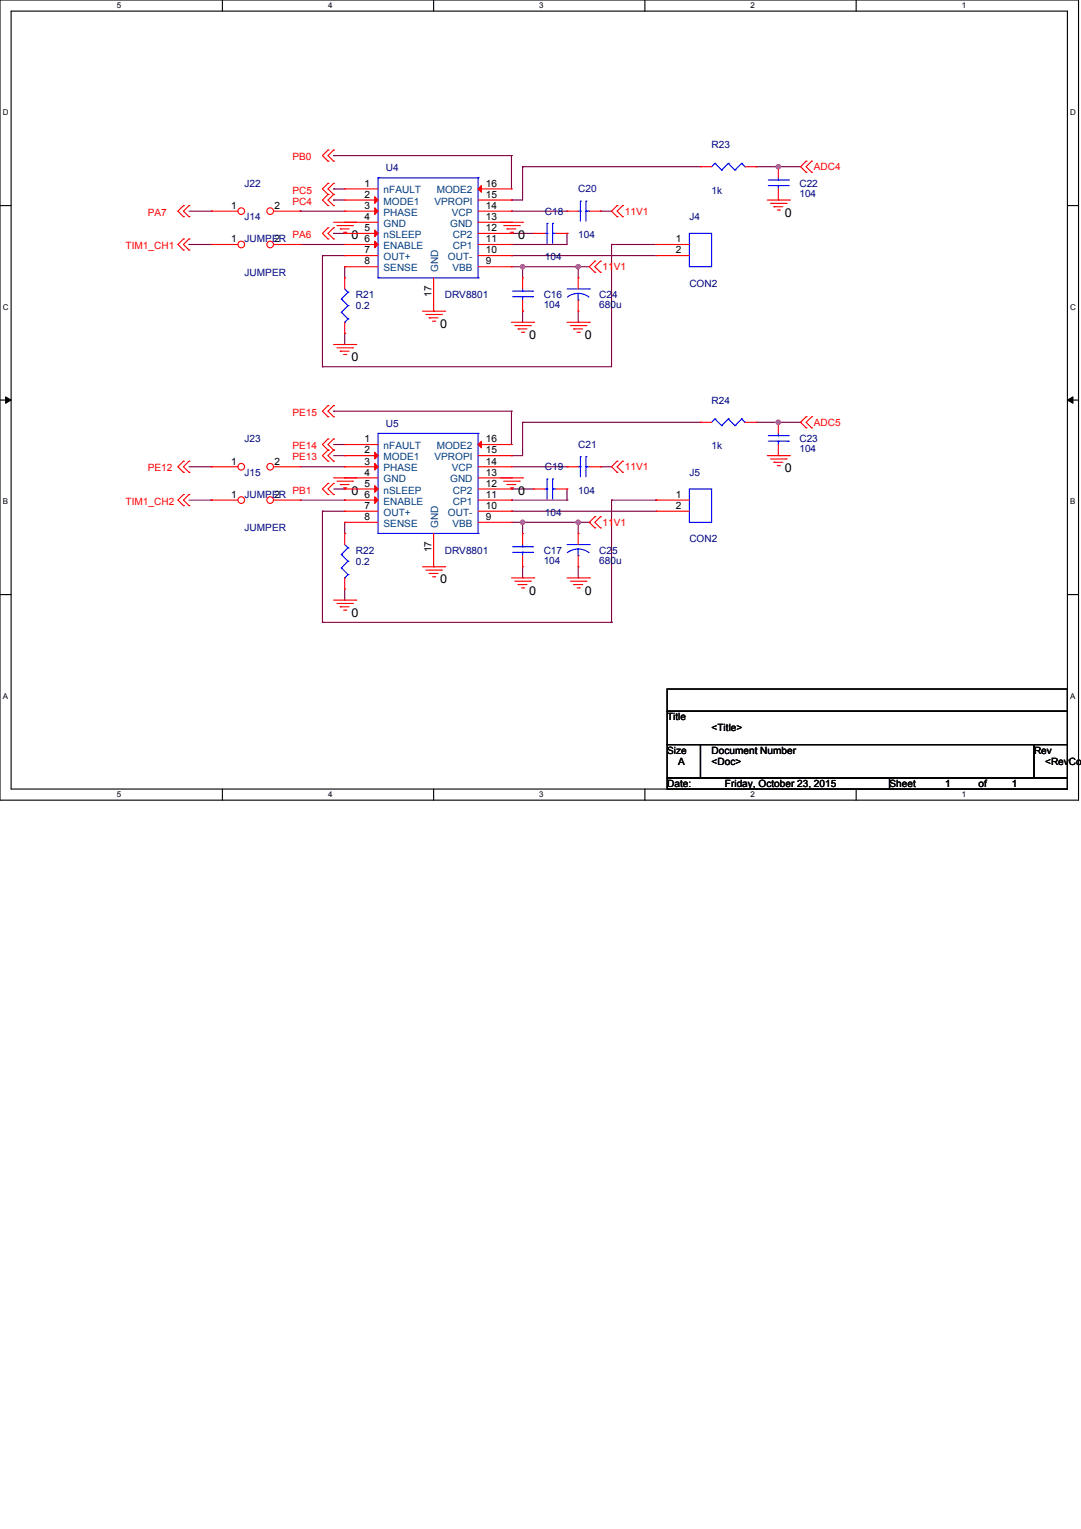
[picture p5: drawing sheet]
<svg xmlns="http://www.w3.org/2000/svg" width="210mm" height="297mm" viewBox="0 0 210 297" stroke-linecap="round" stroke-linejoin="round" font-family="sans-serif">
<path d="M0 0h209.4v155.4h-209.4zM2.2 2.2h205.1v151.1h-205.1z" fill="none" stroke="#000" stroke-width=".22"/>
<g fill="#fff">
<path d="M22.7 .2h.8v1.7h-.8z"/>
<path d="M22.7 153.5h.8v1.7h-.8z"/>
</g>
<path d="M43.2 0v2.2M43.2 153.3v2.1" fill="none" stroke="#000" stroke-width=".22"/>
<g fill="#fff">
<path d="M63.7 .2h.9v1.7h-.9z"/>
<path d="M63.7 153.5h.9v1.7h-.9z"/>
</g>
<path d="M84.2 0v2.2M84.2 153.3v2.1" fill="none" stroke="#000" stroke-width=".22"/>
<g fill="#fff">
<path d="M104.7 .2h.9v1.7h-.9z"/>
<path d="M104.7 153.5h.9v1.7h-.9z"/>
</g>
<path d="M125.2 0v2.2M125.2 153.3v2.1" fill="none" stroke="#000" stroke-width=".22"/>
<g fill="#fff">
<path d="M145.7 .2h.9v1.7h-.9z"/>
<path d="M145.7 153.5h.9v1.7h-.9z"/>
</g>
<path d="M166.2 0v2.2M166.2 153.3v2.1" fill="none" stroke="#000" stroke-width=".22"/>
<g fill="#fff">
<path d="M186.8 .2h.8v1.7h-.8z"/>
<path d="M186.8 153.5h.8v1.7h-.8z"/>
<path d="M.5 21.1h1.2v1.7h-1.2z"/>
<path d="M207.8 21.1h1.1v1.7h-1.1z"/>
<path d="M.5 58.8h1.2v1.7h-1.2z"/>
<path d="M207.8 58.8h1.1v1.7h-1.1z"/>
</g>
<path d="M0 39.9h2.2M207.3 39.9h2.1" fill="none" stroke="#000" stroke-width=".22"/>
<g fill="#fff">
<path d="M.5 96.6h1.1v1.7h-1.1z"/>
<path d="M207.8 96.6h1v1.7h-1z"/>
</g>
<path d="M0 77.7h2.2M207.3 77.7h2.1" fill="none" stroke="#000" stroke-width=".22"/>
<path d="M1.1 77.1l1.1 .6-1.1 .6zM207.3 77.7l1-.6v1.2z" fill="#000"/>
<path d="M1.1 77.1l1.1 .6-1.1 .6zM207.3 77.7l1-.6v1.2z" fill="none" stroke="#000" stroke-width=".19"/>
<g fill="#fff">
<path d="M.5 134.4h1.1v1.7h-1.1z"/>
<path d="M207.8 134.4h1v1.7h-1z"/>
</g>
<path d="M0 115.5h2.2M207.3 115.5h2.1" fill="none" stroke="#000" stroke-width=".22"/>
<g fill="none" stroke="#800040" stroke-width=".22">
<path d="M99.3 38.9h.1M99.3 38.9h2.2M62.6 49.7h.1M62.6 49.7h4.3M62.6 49.7v21.5M66.9 51.8h.1M66.9 51.8v2.2M99.3 49.7h.1M99.3 49.7h28.1M112.3 51.8h.1M112.3 51.8h2.1M118.7 47.5h.1"/>
<path d="M118.7 47.5h8.7M118.7 47.5v23.7h-56.1M62.6 71.2h.1M66.9 64.8h.1M66.9 64.8v2.1M62.6 99.3h.1M62.6 99.3h4.3M62.6 99.3v21.6M99.3 99.3h.1M99.3 88.5h.1M99.3 99.3h28.1M99.3 88.5h2.2"/>
<path d="M118.7 97.2h.1M118.7 97.2v23.7M118.7 97.2h8.7M127.4 97.2h.1M66.9 116.6h.1M66.9 103.6h.1M66.9 101.5v2.1M66.9 114.4v2.2M62.6 120.9h.1M62.6 120.9h56.1M118.7 120.9h.1"/>
</g>
<circle cx="112.3" cy="51.8" r=".43" fill="#f0f"/>
<circle cx="112.3" cy="51.8" r=".43" fill="none" stroke="#f0f" stroke-width=".22"/>
<path d="M99.3 101.5h2.2M101.5 101.5h.1" fill="none" stroke="#800040" stroke-width=".22"/>
<circle cx="101.5" cy="101.5" r=".43" fill="#f0f"/>
<circle cx="101.5" cy="101.5" r=".43" fill="none" stroke="#f0f" stroke-width=".22"/>
<path d="M101.5 51.8h.1M101.5 51.8v2.2M101.5 60.5h.1M101.5 60.5v2.1M101.5 101.5h.1M101.5 101.5v2.1M101.5 101.5h10.8M112.3 101.5h.1" fill="none" stroke="#800040" stroke-width=".22"/>
<circle cx="112.3" cy="101.5" r=".43" fill="#f0f"/>
<circle cx="112.3" cy="101.5" r=".43" fill="none" stroke="#f0f" stroke-width=".22"/>
<g fill="none" stroke="#800040" stroke-width=".22">
<path d="M64.8 30.2h.1M64.8 36.7h.1M64.8 38.9h.1M64.8 30.2h34.5M64.8 36.7h2.1M64.8 38.9h2.1M99.3 30.2h.1M99.3 30.2v6.5M101.5 32.4h.1M101.5 32.4v6.5M101.5 32.4h34.5M151.1 32.4h.1"/>
<path d="M151.1 32.4h4.3M36.7 47.5h.1M36.7 47.5h4.3M58.3 47.5h.1M58.3 47.5h8.6M64.8 45.3h.1M64.8 45.3h2.1M99.3 47.5h.1M99.3 45.3h.1M99.3 41h.1M99.3 45.3h4.3M99.3 41h10.8"/>
<path d="M110.1 45.3h.1M110.1 45.3v2.2h-10.8M116.6 41h.1M116.6 41h2.1M64.8 79.9h.1M64.8 79.9h34.5M99.3 79.9h.1M99.3 79.9v6.5M36.7 97.2h4.3M41 97.2h.1M58.3 97.2h8.6M64.8 95h2.1"/>
<path d="M64.8 86.4h2.1M64.8 88.5h2.1M66.9 86.4h.1M66.9 88.5h.1M66.9 95h.1M66.9 97.2h.1M99.3 95h.1M99.3 97.2h.1M99.3 95h4.3M99.3 97.2h10.8M99.3 90.7h10.8M101.5 82h.1"/>
<path d="M101.5 82v6.5M101.5 82h34.5M110.1 97.2h.1M110.1 90.7h.1M110.1 95v2.2M116.6 90.7h.1M116.6 90.7h2.1M136 82h.1M101.5 112.3h.1M101.5 110.1v2.2"/>
</g>
<circle cx="151.1" cy="32.4" r=".43" fill="#f0f"/>
<circle cx="151.1" cy="32.4" r=".43" fill="none" stroke="#f0f" stroke-width=".22"/>
<path d="M146.8 82h4.3M151.1 82h.1" fill="none" stroke="#800040" stroke-width=".22"/>
<circle cx="151.1" cy="82" r=".43" fill="#f0f"/>
<circle cx="151.1" cy="82" r=".43" fill="none" stroke="#f0f" stroke-width=".22"/>
<path d="M146.8 32.4h.1M146.8 32.4h4.3M99.3 51.8h.1M99.3 51.8h13M101.5 51.8h.1M112.3 51.8h.1M112.3 51.8v2.2M151.1 82h4.3M155.4 82h.1" fill="none" stroke="#800040" stroke-width=".22"/>
<circle cx="101.5" cy="51.8" r=".43" fill="#f0f"/>
<circle cx="101.5" cy="51.8" r=".43" fill="none" stroke="#f0f" stroke-width=".22"/>
<g fill="none" stroke="#800040" stroke-width=".22">
<path d="M36.7 41h4.3M41 41h.1M58.3 41h.1M58.3 41h8.6M112.3 62.6h.1M112.3 60.5v2.1M36.7 90.7h4.3M41 90.7h.1M58.3 90.7h8.6M66.9 90.7h.1M112.3 101.5h.1M112.3 112.3h.1"/>
<path d="M112.3 101.5v2.1M112.3 110.1v2.2M112.3 101.5h2.1M114.4 101.5h.1"/>
</g>
<g fill="none" stroke="#f00" stroke-width=".22">
<path d="M35.6 39.9h.1M35.6 39.9l-1.1 1.1 1.1 1.1M36.7 39.9h.1M36.7 39.9l-1.1 1.1 1.1 1.1M63.7 29.1h.1M63.7 31.3h.1M63.7 35.6h.1M63.7 37.8h.1M63.7 39.9h.1M63.7 29.1l-1.1 1.1 1.1 1.1M63.7 35.6l-1.1 1.1 1.1 1.1M63.7 37.8l-1.1 1.1 1.1 1"/>
<path d="M64.8 29.1h.1M64.8 31.3h.1M64.8 35.6h.1M64.8 37.8h.1M64.8 39.9h.1M64.8 29.1l-1.1 1.1 1.1 1.1M64.8 35.6l-1.1 1.1 1.1 1.1M64.8 37.8l-1.1 1.1 1.1 1M119.8 39.9h.1M119.8 39.9l-1.1 1.1 1.1 1.1M120.9 39.9h.1M120.9 39.9l-1.1 1.1 1.1 1.1"/>
<path d="M149 38.9h4.3M149.6 39.5h3M152.6 39.5h.1M153.3 38.9h.1M156.5 31.3h.1M156.5 33.5h.1M156.5 31.3l-1.1 1.1 1.1 1.1M157.6 33.5h.1M157.6 31.3h.1M157.6 31.3l-1.1 1.1 1.1 1.1M35.6 42.1h.1M35.6 46.4h.1"/>
<path d="M35.6 48.6h.1M35.6 46.4l-1.1 1.1 1.1 1.1M36.7 42.1h.1M36.7 46.4h.1M36.7 48.6h.1M36.7 46.4l-1.1 1.1 1.1 1.1M63.7 44.3h.1M63.7 46.4h.1M63.7 44.3l-1.1 1 1.1 1.1M64.8 44.3h.1M64.8 46.4h.1M64.8 43.2h4.3"/>
<path d="M64.8 44.3l-1.1 1 1.1 1.1M65.4 43.8h3M66.1 44.5h.1M66.1 44.5h1.7M66.7 45.1h.4M67.1 45.1h.1M68.4 43.8h.1M69.1 43.2h.1M97.2 43.2h4.3M97.8 43.8h3M98.5 44.5h.1M98.5 44.5h1.7"/>
<path d="M99.1 45.1h.4M99.5 45.1h.1M100.8 43.8h.1M101.5 43.2h.1M115.5 50.7h.1M115.5 52.9h.1M115.5 50.7l-1.1 1.1 1.1 1.1M116.6 52.9h.1M116.6 50.7h.1M116.6 50.7l-1.1 1.1 1.1 1.1M119.8 42.1h.1M120.9 42.1h.1"/>
<path d="M150.3 40.2h.1M150.3 40.2h1.7M150.9 40.8h.4M151.3 40.8h.1M63.7 78.8h.1M63.7 78.8l-1.1 1.1 1.1 1.1M64.8 78.8h.1M64.8 66.9h4.3M64.8 78.8l-1.1 1.1 1.1 1.1M65.4 67.6h3M66.1 68.2h.1M66.1 68.2h1.7"/>
<path d="M66.7 68.9h.4M67.1 68.9h.1M68.4 67.6h.1M69.1 66.9h.1M82 60.5h4.4M82.7 61.1h3M83.3 61.7h.1M83.3 61.7h1.8M84 62.4h.4M84.4 62.4h.1M85.7 61.1h.1M86.4 60.5h.1"/>
<path d="M99.3 62.6h4.3M100 63.3h3M100.6 63.9h.1M100.6 63.9h1.7M101.3 64.6h.4M101.7 64.6h.1M103 63.3h.1M103.6 62.6h.1M110.1 62.6h4.3M110.8 63.3h3M111.4 63.9h.1M111.4 63.9h1.7"/>
<path d="M112.1 64.6h.4M112.5 64.6h.1M113.8 63.3h.1M114.4 62.6h.1M35.6 89.6h.1M35.6 91.8h.1M35.6 96.1h.1M35.6 98.2h.1M35.6 89.6l-1.1 1.1 1.1 1.1M35.6 96.1l-1.1 1.1 1.1 1M36.7 89.6h.1M36.7 91.8h.1"/>
<path d="M36.7 96.1h.1M36.7 98.2h.1M36.7 89.6l-1.1 1.1 1.1 1.1M36.7 96.1l-1.1 1.1 1.1 1M63.7 81h.1M63.7 85.3h.1M63.7 87.4h.1M63.7 89.6h.1M63.7 93.9h.1M63.7 96.1h.1M63.7 85.3l-1.1 1.1 1.1 1M63.7 87.4l-1.1 1.1 1.1 1.1"/>
<path d="M63.7 93.9l-1.1 1.1 1.1 1.1M64.8 81h.1M64.8 85.3h.1M64.8 87.4h.1M64.8 89.6h.1M64.8 93.9h.1M64.8 96.1h.1M64.8 92.8h4.3M64.8 85.3l-1.1 1.1 1.1 1M64.8 87.4l-1.1 1.1 1.1 1.1M64.8 93.9l-1.1 1.1 1.1 1.1M65.4 93.5h3"/>
<path d="M66.1 94.1h.1M66.1 94.1h1.7M66.7 94.8h.4M66.9 86.4h.1M66.9 86.4h6.5M67.1 94.8h.1M68.4 93.5h.1M69.1 92.8h.1M97.2 92.8h4.3M97.8 93.5h3M98.5 94.1h.1M98.5 94.1h1.7"/>
<path d="M99.1 94.8h.4M99.5 94.8h.1M100.8 93.5h.1M101.5 92.8h.1M119.8 89.6h.1M119.8 91.8h.1M119.8 89.6l-1.1 1.1 1.1 1.1M120.9 91.8h.1M120.9 89.6h.1M120.9 89.6l-1.1 1.1 1.1 1.1M149 88.5h4.3M149.6 89.2h3"/>
<path d="M150.3 89.8h.1M150.3 89.8h1.7M150.9 90.5h.4M151.3 90.5h.1M152.6 89.2h.1M153.3 88.5h.1M156.5 81h.1M156.5 83.1h.1M156.5 81l-1.1 1 1.1 1.1M157.6 83.1h.1M157.6 81h.1M157.6 81l-1.1 1 1.1 1.1"/>
<path d="M64.8 116.6h4.3M65.4 117.2h3M66.1 117.9h.1M66.1 117.9h1.7M66.7 118.5h.4M67.1 118.5h.1M68.4 117.2h.1M69.1 116.6h.1M82 110.1h4.4M82.7 110.8h3M83.3 111.4h.1M83.3 111.4h1.8"/>
<path d="M84 112.1h.4M84.4 112.1h.1M85.7 110.8h.1M86.4 110.1h.1M99.3 112.3h4.3M100 112.9h3M100.6 113.6h.1M100.6 113.6h1.7M101.3 114.2h.4M101.7 114.2h.1M103 112.9h.1M103.6 112.3h.1"/>
<path d="M110.1 112.3h4.3M110.8 112.9h3M111.4 113.6h.1M111.4 113.6h1.7M112.1 114.2h.4M112.5 114.2h.1M113.8 112.9h.1M114.4 112.3h.1M115.5 100.4h.1M115.5 102.6h.1M115.5 100.4l-1.1 1.1 1.1 1.1M116.6 102.6h.1"/>
<path d="M116.6 100.4h.1M116.6 100.4l-1.1 1.1 1.1 1.1"/>
</g>
<path d="M129.5 133.9h77.8v4.3h-77.8zM129.5 138.2h77.8v6.5h-77.8zM129.5 144.7h6.5v6.4h-6.5zM129.5 151.1h43.2v2.2h-43.2zM136 144.7h64.8v6.4h-64.8zM172.7 151.1h34.6v2.2h-34.6zM200.8 144.7h6.5v6.4h-6.5z" fill="none" stroke="#000" stroke-width=".22"/>
<path d="M73.4 84.2h.1M73.4 84.2v19.4M73.4 84.2h19.4M92.8 84.2h.1M92.8 84.2v19.4M73.4 103.6h.1M73.4 103.6h19.4M92.8 103.6h.1" fill="none" stroke="#00f" stroke-width=".22"/>
<path d="M72.8 87.9l.6 .6-.6 .7z" fill="#f00"/>
<path d="M66.9 88.5h.1M66.9 88.5h6.5M72.8 87.9l.6 .6-.6 .7z" fill="none" stroke="#f00" stroke-width=".22"/>
<path d="M72.8 90l.6 .7-.6 .6z" fill="#f00"/>
<path d="M66.9 90.7h.1M66.9 92.8h.1M66.9 90.7h6.5M66.9 92.8h6.5M72.8 90l.6 .7-.6 .6z" fill="none" stroke="#f00" stroke-width=".22"/>
<path d="M72.8 94.3l.6 .7-.6 .6z" fill="#f00"/>
<path d="M66.9 95h.1M66.9 95h6.5M72.8 94.3l.6 .7-.6 .6z" fill="none" stroke="#f00" stroke-width=".22"/>
<path d="M72.8 96.5l.6 .7-.6 .6z" fill="#f00"/>
<g fill="none" stroke="#f00" stroke-width=".22">
<path d="M66.9 97.2h.1M66.9 99.3h.1M66.9 97.2h6.5M66.9 99.3h6.5M72.8 96.5l.6 .7-.6 .6zM92.8 97.2h6.5M92.8 99.3h6.5M92.8 95h6.5M92.8 92.8h6.5M92.8 90.7h6.5M92.8 88.5h6.5M99.3 99.3h.1"/>
<path d="M99.3 97.2h.1M99.3 95h.1M99.3 92.8h.1M99.3 90.7h.1M99.3 88.5h.1M66.9 101.5h.1M66.9 101.5h6.5M92.8 101.5h6.5M99.3 101.5h.1"/>
</g>
<path d="M92.8 86.4l.7-.7v1.3z" fill="#f00"/>
<g fill="none" stroke="#f00" stroke-width=".22">
<path d="M151.1 32.4h.1M151.1 38.9h.1M151.1 32.4v2.1M151.1 36.7v2.2M101.5 54h.1M101.5 54v2.1M101.5 58.3v2.2M110.1 41h.1M110.1 41h2.2M114.4 41h2.2M116.6 41h.1M101.5 60.5h.1"/>
<path d="M92.8 86.4l.7-.7v1.3zM92.8 86.4h6.5M99.3 86.4h.1M127.4 97.2h.1M127.4 99.3h.1M127.4 97.2h6.5M127.4 99.3h6.5M151.1 82h.1M151.1 88.5h.1M151.1 82v2.2M151.1 86.4v2.1M84.2 110.1h.1"/>
<path d="M84.2 103.6v6.5"/>
</g>
<g fill="none" stroke="#00f" stroke-width=".22">
<path d="M112.7 39.1h.1M112.7 39.1v3.9M113.8 39.1h.1M113.8 39.1v3.9M149.2 36.1h3.9M149.2 35h3.9M151.1 35h.1M151.1 36.1h.1M151.1 34.5v.5M151.1 36.1v.6M153.1 36.1h.1M153.1 35h.1"/>
<path d="M99.5 57.6h3.9M99.5 56.6h3.9M101.5 56.6h.1M101.5 57.6h.1M101.5 56.1v.5M101.5 57.6v.7M103.4 57.6h.1M103.4 56.6h.1M112.3 41h.4M112.7 41h.1M113.8 41h.1M113.8 41h.6"/>
<path d="M133.9 95h4.3v6.5h-4.3zM149.2 85.7h3.9M149.2 84.6h3.9M151.1 84.6h.1M151.1 85.7h.1M151.1 84.2v.4M151.1 85.7v.7M153.1 85.7h.1M153.1 84.6h.1"/>
</g>
<circle cx="46.8" cy="47.5" r=".64" fill="#fff"/>
<g fill="none" stroke="#f00" stroke-width=".22">
<path d="M41 47.5h.1M41 47.5h5.2"/>
<circle cx="46.8" cy="47.5" r=".64"/>
</g>
<circle cx="52.5" cy="47.5" r=".64" fill="#fff"/>
<g fill="none" stroke="#f00" stroke-width=".22">
<path d="M53.1 47.5h5.2M58.3 47.5h.1M110.1 90.7h.1M110.1 90.7h2.2M114.4 90.7h2.2M116.6 90.7h.1M101.5 103.6h.1M101.5 110.1h.1M101.5 103.6v2.2M101.5 108v2.1"/>
<circle cx="52.5" cy="47.5" r=".64"/>
</g>
<g fill="none" stroke="#00f" stroke-width=".22">
<path d="M112.3 90.7h.4M112.7 90.7h.1M112.7 88.7h.1M112.7 88.7v3.9M113.8 88.7h.1M113.8 90.7h.1M113.8 90.7h.6M113.8 88.7v3.9M99.5 107.3h3.9M99.5 106.2h3.9M101.5 106.2h.1M101.5 107.3h.1"/>
<path d="M101.5 105.8v.4M101.5 107.3v.7M103.4 107.3h.1M103.4 106.2h.1"/>
</g>
<circle cx="46.8" cy="97.2" r=".64" fill="#fff"/>
<g fill="none" stroke="#f00" stroke-width=".22">
<path d="M41 97.2h.1M41 97.2h5.2"/>
<circle cx="46.8" cy="97.2" r=".64"/>
</g>
<circle cx="52.5" cy="97.2" r=".64" fill="#fff"/>
<g fill="none" stroke="#f00" stroke-width=".22">
<path d="M66.9 36.7h.1M66.9 36.7h6.5M53.1 97.2h5.2M58.3 97.2h.1"/>
<circle cx="52.5" cy="97.2" r=".64"/>
</g>
<path d="M73.4 34.5h.1M73.4 34.5v19.5M73.4 34.5h19.4M92.8 34.5h.1M92.8 34.5v19.5M73.4 54h.1M73.4 54h19.4M92.8 54h.1" fill="none" stroke="#00f" stroke-width=".22"/>
<path d="M72.8 38.2l.6 .7-.6 .6z" fill="#f00"/>
<path d="M66.9 38.9h.1M66.9 38.9h6.5M72.8 38.2l.6 .7-.6 .6z" fill="none" stroke="#f00" stroke-width=".22"/>
<path d="M72.8 40.4l.6 .6-.6 .7z" fill="#f00"/>
<path d="M66.9 41h.1M66.9 43.2h.1M66.9 41h6.5M66.9 43.2h6.5M72.8 40.4l.6 .6-.6 .7z" fill="none" stroke="#f00" stroke-width=".22"/>
<path d="M72.8 44.7l.6 .6-.6 .7z" fill="#f00"/>
<path d="M66.9 45.3h.1M66.9 45.3h6.5M72.8 44.7l.6 .6-.6 .7z" fill="none" stroke="#f00" stroke-width=".22"/>
<path d="M72.8 46.9l.6 .6-.6 .6z" fill="#f00"/>
<g fill="none" stroke="#f00" stroke-width=".22">
<path d="M92.8 38.9h6.5M99.3 38.9h.1M66.9 47.5h.1M66.9 49.7h.1M66.9 51.8h.1M66.9 47.5h6.5M66.9 49.7h6.5M66.9 51.8h6.5M72.8 46.9l.6 .6-.6 .6zM92.8 47.5h6.5M92.8 49.7h6.5M92.8 51.8h6.5"/>
<path d="M92.8 45.3h6.5M92.8 43.2h6.5M92.8 41h6.5M99.3 51.8h.1M99.3 49.7h.1M99.3 47.5h.1M99.3 45.3h.1M99.3 43.2h.1M99.3 41h.1"/>
</g>
<path d="M93.5 36.1v1.3l-.7-.7z" fill="#f00"/>
<path d="M92.8 36.7h6.5M93.5 36.1v1.3l-.7-.7zM99.3 36.7h.1M84.2 54v6.5M84.2 60.5h.1" fill="none" stroke="#f00" stroke-width=".22"/>
<circle cx="46.8" cy="41" r=".64" fill="#fff"/>
<g fill="none" stroke="#f00" stroke-width=".22">
<path d="M41 41h.1M41 41h5.2"/>
<circle cx="46.8" cy="41" r=".64"/>
</g>
<circle cx="52.5" cy="41" r=".64" fill="#fff"/>
<g fill="none" stroke="#f00" stroke-width=".22">
<path d="M136 32.4h.1M136 32.4h2.2M144.7 32.4h2.1M146.8 32.4h.1M53.1 41h5.2M58.3 41h.1M103.6 45.3h.1M103.6 45.3h2.2M107.9 45.3h2.2M110.1 45.3h.1"/>
<circle cx="52.5" cy="41" r=".64"/>
</g>
<g fill="none" stroke="#00f" stroke-width=".22">
<path d="M138.8 31.7h.1M138.8 31.7l-.6 .7M138.8 31.7l1.3 1.3M140.1 33h.1M141.4 31.7h.1M141.4 31.7l-1.3 1.3M141.4 31.7l1.3 1.3M142.7 33h.1M144 31.7h.1M144 31.7l-1.3 1.3M144 31.7l.7 .7M144.7 32.4h.1"/>
<path d="M105.8 45.3h.4M106.2 45.3h.1M106.2 43.4h.1M106.2 43.4v3.9M107.3 43.4h.1M107.3 45.3h.1M107.3 45.3h.6M107.3 43.4v3.9"/>
</g>
<circle cx="46.8" cy="90.7" r=".64" fill="#fff"/>
<g fill="none" stroke="#f00" stroke-width=".22">
<path d="M41 90.7h.1M41 90.7h5.2"/>
<circle cx="46.8" cy="90.7" r=".64"/>
</g>
<circle cx="52.5" cy="90.7" r=".64" fill="#fff"/>
<g fill="none" stroke="#f00" stroke-width=".22">
<path d="M66.9 54h.1M66.9 54v2.1M112.3 54h.1M112.3 54v2.1M112.3 58.3v2.2M127.4 47.5h.1M127.4 49.7h.1M127.4 47.5h6.5M127.4 49.7h6.5M66.9 64.8h.1M66.9 62.6v2.2M112.3 60.5h.1"/>
<path d="M53.1 90.7h5.2M58.3 90.7h.1M103.6 95h.1M103.6 95h2.2M107.9 95h2.2M110.1 95h.1M136 82h.1M136 82h2.2M144.7 82h2.1M146.8 82h.1M66.9 103.6h.1M66.9 114.4h.1"/>
<path d="M66.9 103.6v2.2M66.9 112.3v2.1M112.3 103.6h.1M112.3 110.1h.1M112.3 103.6v2.2M112.3 108v2.1"/>
<circle cx="52.5" cy="90.7" r=".64"/>
</g>
<g fill="none" stroke="#00f" stroke-width=".22">
<path d="M66.3 58.1h.1M66.3 58.1l1.3 1.3M66.9 56.1l.7 .7M67.6 56.8h.1M67.6 59.4h.1M67.6 56.8l-1.3 1.3M67.6 59.4l-1.3 1.3M110.1 56.1h4.3M112.3 58.3h.1M112.3 57l1.3 .3 .8 .4M112.3 57l-.9 .1-1.2 .6M112.3 57v1.3"/>
<path d="M114.4 56.1h.1M133.9 45.3h4.3v6.5h-4.3zM66.3 60.7h.1M66.3 60.7l1.3 1.3M66.9 62.6h.1M67.6 62h.1M67.6 62l-.7 .6M105.8 95h.4M106.2 95h.1M106.2 93.1h.1M106.2 93.1v3.8M107.3 93.1h.1"/>
<path d="M107.3 95h.1M107.3 95h.6M107.3 93.1v3.8M138.8 81.4h.1M138.8 81.4l-.6 .6M138.8 81.4l1.3 1.3M140.1 82.7h.1M141.4 81.4h.1M141.4 81.4l-1.3 1.3M141.4 81.4l1.3 1.3M142.7 82.7h.1M144 81.4h.1"/>
<path d="M144 81.4l-1.3 1.3M144 81.4l.7 .6M144.7 82h.1M66.3 107.7h.1M66.3 110.3h.1M66.3 107.7l1.3 1.3M66.3 110.3l1.3 1.3M66.9 112.3h.1M66.9 105.8l.7 .6M67.6 106.4h.1M67.6 109h.1M67.6 111.6h.1"/>
<path d="M67.6 106.4l-1.3 1.3M67.6 109l-1.3 1.3M67.6 111.6l-.7 .7M110.1 105.8h4.3M112.3 108h.1M112.3 106.7l1.3 .2 .8 .5M112.3 106.7l-.9 .1-1.2 .6M112.3 106.7v1.3M114.4 105.8h.1"/>
</g>
<circle cx="112.3" cy="51.8" r=".43" fill="#f0f"/>
<circle cx="112.3" cy="51.8" r=".43" fill="none" stroke="#f0f" stroke-width=".22"/>
<circle cx="101.5" cy="101.5" r=".43" fill="#f0f"/>
<circle cx="101.5" cy="101.5" r=".43" fill="none" stroke="#f0f" stroke-width=".22"/>
<circle cx="112.3" cy="101.5" r=".43" fill="#f0f"/>
<circle cx="112.3" cy="101.5" r=".43" fill="none" stroke="#f0f" stroke-width=".22"/>
<circle cx="151.1" cy="32.4" r=".43" fill="#f0f"/>
<circle cx="151.1" cy="32.4" r=".43" fill="none" stroke="#f0f" stroke-width=".22"/>
<circle cx="151.1" cy="82" r=".43" fill="#f0f"/>
<circle cx="151.1" cy="82" r=".43" fill="none" stroke="#f0f" stroke-width=".22"/>
<circle cx="101.5" cy="51.8" r=".43" fill="#f0f"/>
<circle cx="101.5" cy="51.8" r=".43" fill="none" stroke="#f0f" stroke-width=".22"/>
<g font-size="2.4">
<text x="68.2" y="46.4">0</text>
<text x="100.6" y="46.4">0</text>
<text x="152.4" y="42.1">0</text>
<text x="85.5" y="63.7">0</text>
<text x="102.8" y="65.8">0</text>
<text x="113.6" y="65.8">0</text>
<text x="68.2" y="70.2">0</text>
<text x="152.4" y="91.8">0</text>
<text x="68.2" y="96.1">0</text>
<text x="100.6" y="96.1">0</text>
<text x="85.5" y="113.3">0</text>
<text x="68.2" y="119.8">0</text>
<text x="102.8" y="115.5">0</text>
<text x="113.6" y="115.5">0</text>
</g>
<g font-size="1.9" fill="#000080">
<text x="138.2" y="28.7">R23</text>
<text x="74.9" y="33.3">U4</text>
<text x="47.5" y="36.3">J22</text>
<text x="105.8" y="41.7">C18</text>
<text x="112.3" y="37.4">C20</text>
<text x="138.2" y="37.6">1k</text>
<text x="155.2" y="36.3">C22</text>
<text x="155.2" y="38.2">104</text>
<text x="47.5" y="42.8">J14</text>
<text x="47.5" y="47.1">JUMPER</text>
<text x="112.3" y="46.2">104</text>
<text x="133.9" y="42.8">J4</text>
<text x="47.5" y="53.6">JUMPER</text>
<text x="105.8" y="50.6">104</text>
<text x="69.1" y="57.9">R21</text>
<text x="86.4" y="57.9">DRV8801</text>
<text x="105.6" y="57.9">C16</text>
<text x="105.6" y="59.8">104</text>
<text x="116.4" y="57.9">C24</text>
<text x="116.4" y="59.8">680u</text>
<text x="133.9" y="55.7">CON2</text>
<text x="69.1" y="60.1">0.2</text>
<text x="74.9" y="82.9">U5</text>
<text x="138.2" y="78.4">R24</text>
<text x="47.5" y="86">J23</text>
<text x="112.3" y="87">C21</text>
<text x="138.2" y="87.3">1k</text>
<text x="155.2" y="86">C23</text>
<text x="155.2" y="87.9">104</text>
<text x="47.5" y="92.4">J15</text>
<text x="105.8" y="91.4">C19</text>
<text x="112.3" y="95.9">104</text>
<text x="133.9" y="92.4">J5</text>
<text x="47.5" y="96.8">JUMPER</text>
<text x="105.8" y="100.2">104</text>
<text x="47.5" y="103.2">JUMPER</text>
<text x="69.1" y="107.6">R22</text>
<text x="86.4" y="107.6">DRV8801</text>
<text x="105.6" y="107.6">C17</text>
<text x="116.4" y="107.6">C25</text>
<text x="133.9" y="105.4">CON2</text>
<text x="69.1" y="109.7">0.2</text>
<text x="105.6" y="109.5">104</text>
<text x="116.4" y="109.5">680u</text>
</g>
<g font-size="1.9" fill="#f00">
<text x="56.8" y="31.1">PB0</text>
<text x="158" y="33.1">ADC4</text>
<text x="28.7" y="41.9">PA7</text>
<text x="56.8" y="37.6">PC5</text>
<text x="56.8" y="39.8">PC4</text>
<text x="121.3" y="41.7">11V1</text>
<text x="56.8" y="46.2">PA6</text>
<text x="24.4" y="48.4">TIM1_CH1</text>
<text x="117" y="52.5">11V1</text>
<text x="56.8" y="80.8">PE15</text>
<text x="158" y="82.7">ADC5</text>
<text x="56.8" y="87.3">PE14</text>
<text x="56.8" y="89.4">PE13</text>
<text x="28.7" y="91.6">PE12</text>
<text x="56.8" y="95.9">PB1</text>
<text x="121.3" y="91.4">11V1</text>
<text x="24.4" y="98.1">TIM1_CH2</text>
<text x="117" y="102.2">11V1</text>
</g>
<g font-size="1.9">
<text x="44.9" y="40.6">1</text>
<text x="53.3" y="40.6">2</text>
<text x="70.8" y="36.3">1</text>
<text x="70.8" y="38.4">2</text>
<text x="70.8" y="40.6">3</text>
<text x="94.3" y="40.6">14</text>
<text x="94.3" y="38.4">15</text>
<text x="94.3" y="36.3">16</text>
<text x="44.9" y="47.1">1</text>
<text x="53.3" y="47.1">2</text>
<text x="70.8" y="42.7">4</text>
<text x="70.8" y="44.9">5</text>
<text x="70.8" y="47.1">6</text>
<text x="94.3" y="47.1">11</text>
<text x="94.3" y="44.9">12</text>
<text x="94.3" y="42.7">13</text>
<text x="131.3" y="47.1">1</text>
<text x="70.8" y="49.2">7</text>
<text x="70.8" y="51.4">8</text>
<text x="94.3" y="51.4">9</text>
<text x="94.3" y="49.2">10</text>
<text x="131.3" y="49.2">2</text>
<text x="83.8" y="57.7" transform="rotate(-90 83.8 57.7)">17</text>
<text x="70.8" y="85.9">1</text>
<text x="70.8" y="88.1">2</text>
<text x="94.3" y="88.1">15</text>
<text x="94.3" y="85.9">16</text>
<text x="44.9" y="90.2">1</text>
<text x="53.3" y="90.2">2</text>
<text x="70.8" y="90.2">3</text>
<text x="70.8" y="92.4">4</text>
<text x="70.8" y="94.6">5</text>
<text x="94.3" y="94.6">12</text>
<text x="94.3" y="92.4">13</text>
<text x="94.3" y="90.2">14</text>
<text x="44.9" y="96.7">1</text>
<text x="53.3" y="96.7">2</text>
<text x="70.8" y="96.7">6</text>
<text x="70.8" y="98.9">7</text>
<text x="70.8" y="101">8</text>
<text x="94.3" y="101">9</text>
<text x="94.3" y="98.9">10</text>
<text x="94.3" y="96.7">11</text>
<text x="131.3" y="96.7">1</text>
<text x="131.3" y="98.9">2</text>
<text x="83.8" y="107.3" transform="rotate(-90 83.8 107.3)">17</text>
<text x="129.5" y="139.9">Title</text>
<text x="138.2" y="142.1">&lt;Title&gt;</text>
<text x="129.5" y="146.4">Size</text>
<text x="131.7" y="148.6">A</text>
<text x="138.2" y="146.4">Document Number</text>
<text x="138.2" y="148.6">&lt;Doc&gt;</text>
<text x="200.8" y="146.4">Rev</text>
<text x="202.9" y="148.6">&lt;RevCod</text>
<text x="129.5" y="152.9">Date:</text>
<text x="140.8" y="152.9">Friday, October 23, 2015</text>
<text x="172.7" y="152.9">Sheet</text>
<text x="183.5" y="152.9">1</text>
<text x="190" y="152.9">of</text>
<text x="196.5" y="152.9">1</text>
</g>
<g font-size="1.9" fill="#004080">
<text x="74.5" y="37.6">nFAULT</text>
<text x="74.5" y="39.7">MODE1</text>
<text x="74.5" y="41.9">PHASE</text>
<text x="84.4" y="39.7">VPROPI</text>
<text x="84.8" y="37.6">MODE2</text>
<text x="87.7" y="41.9">VCP</text>
<text x="74.5" y="44.1">GND</text>
<text x="74.5" y="46.2">nSLEEP</text>
<text x="87.4" y="44.1">GND</text>
<text x="88" y="46.2">CP2</text>
<text x="74.5" y="48.4">ENABLE</text>
<text x="74.5" y="50.5">OUT+</text>
<text x="74.5" y="52.7">SENSE</text>
<text x="85.1" y="52.9" transform="rotate(-90 85.1 52.9)">GND</text>
<text x="87" y="50.5">OUT-</text>
<text x="87.9" y="52.7">VBB</text>
<text x="88" y="48.4">CP1</text>
<text x="74.5" y="87.2">nFAULT</text>
<text x="74.5" y="89.4">MODE1</text>
<text x="84.4" y="89.4">VPROPI</text>
<text x="84.8" y="87.2">MODE2</text>
<text x="74.5" y="91.6">PHASE</text>
<text x="74.5" y="93.7">GND</text>
<text x="74.5" y="95.9">nSLEEP</text>
<text x="87.4" y="93.7">GND</text>
<text x="87.7" y="91.6">VCP</text>
<text x="88" y="95.9">CP2</text>
<text x="74.5" y="98">ENABLE</text>
<text x="74.5" y="100.2">OUT+</text>
<text x="87" y="100.2">OUT-</text>
<text x="88" y="98">CP1</text>
<text x="74.5" y="102.4">SENSE</text>
<text x="85.1" y="102.6" transform="rotate(-90 85.1 102.6)">GND</text>
<text x="87.9" y="102.4">VBB</text>
</g>
<g font-size="1.5">
<text x="22.7" y="1.6">5</text>
<text x="63.7" y="1.6">4</text>
<text x="104.7" y="1.6">3</text>
<text x="145.7" y="1.6">2</text>
<text x="186.8" y="1.6">1</text>
<text x=".5" y="22.4">D</text>
<text x="207.8" y="22.4">D</text>
<text x=".5" y="60.2">C</text>
<text x="207.8" y="60.2">C</text>
<text x=".5" y="98">B</text>
<text x="207.8" y="98">B</text>
<text x=".5" y="135.8">A</text>
<text x="207.8" y="135.8">A</text>
<text x="22.7" y="154.9">5</text>
<text x="63.7" y="154.9">4</text>
<text x="104.7" y="154.9">3</text>
<text x="145.7" y="154.9">2</text>
<text x="186.8" y="154.9">1</text>
</g>
</svg>
